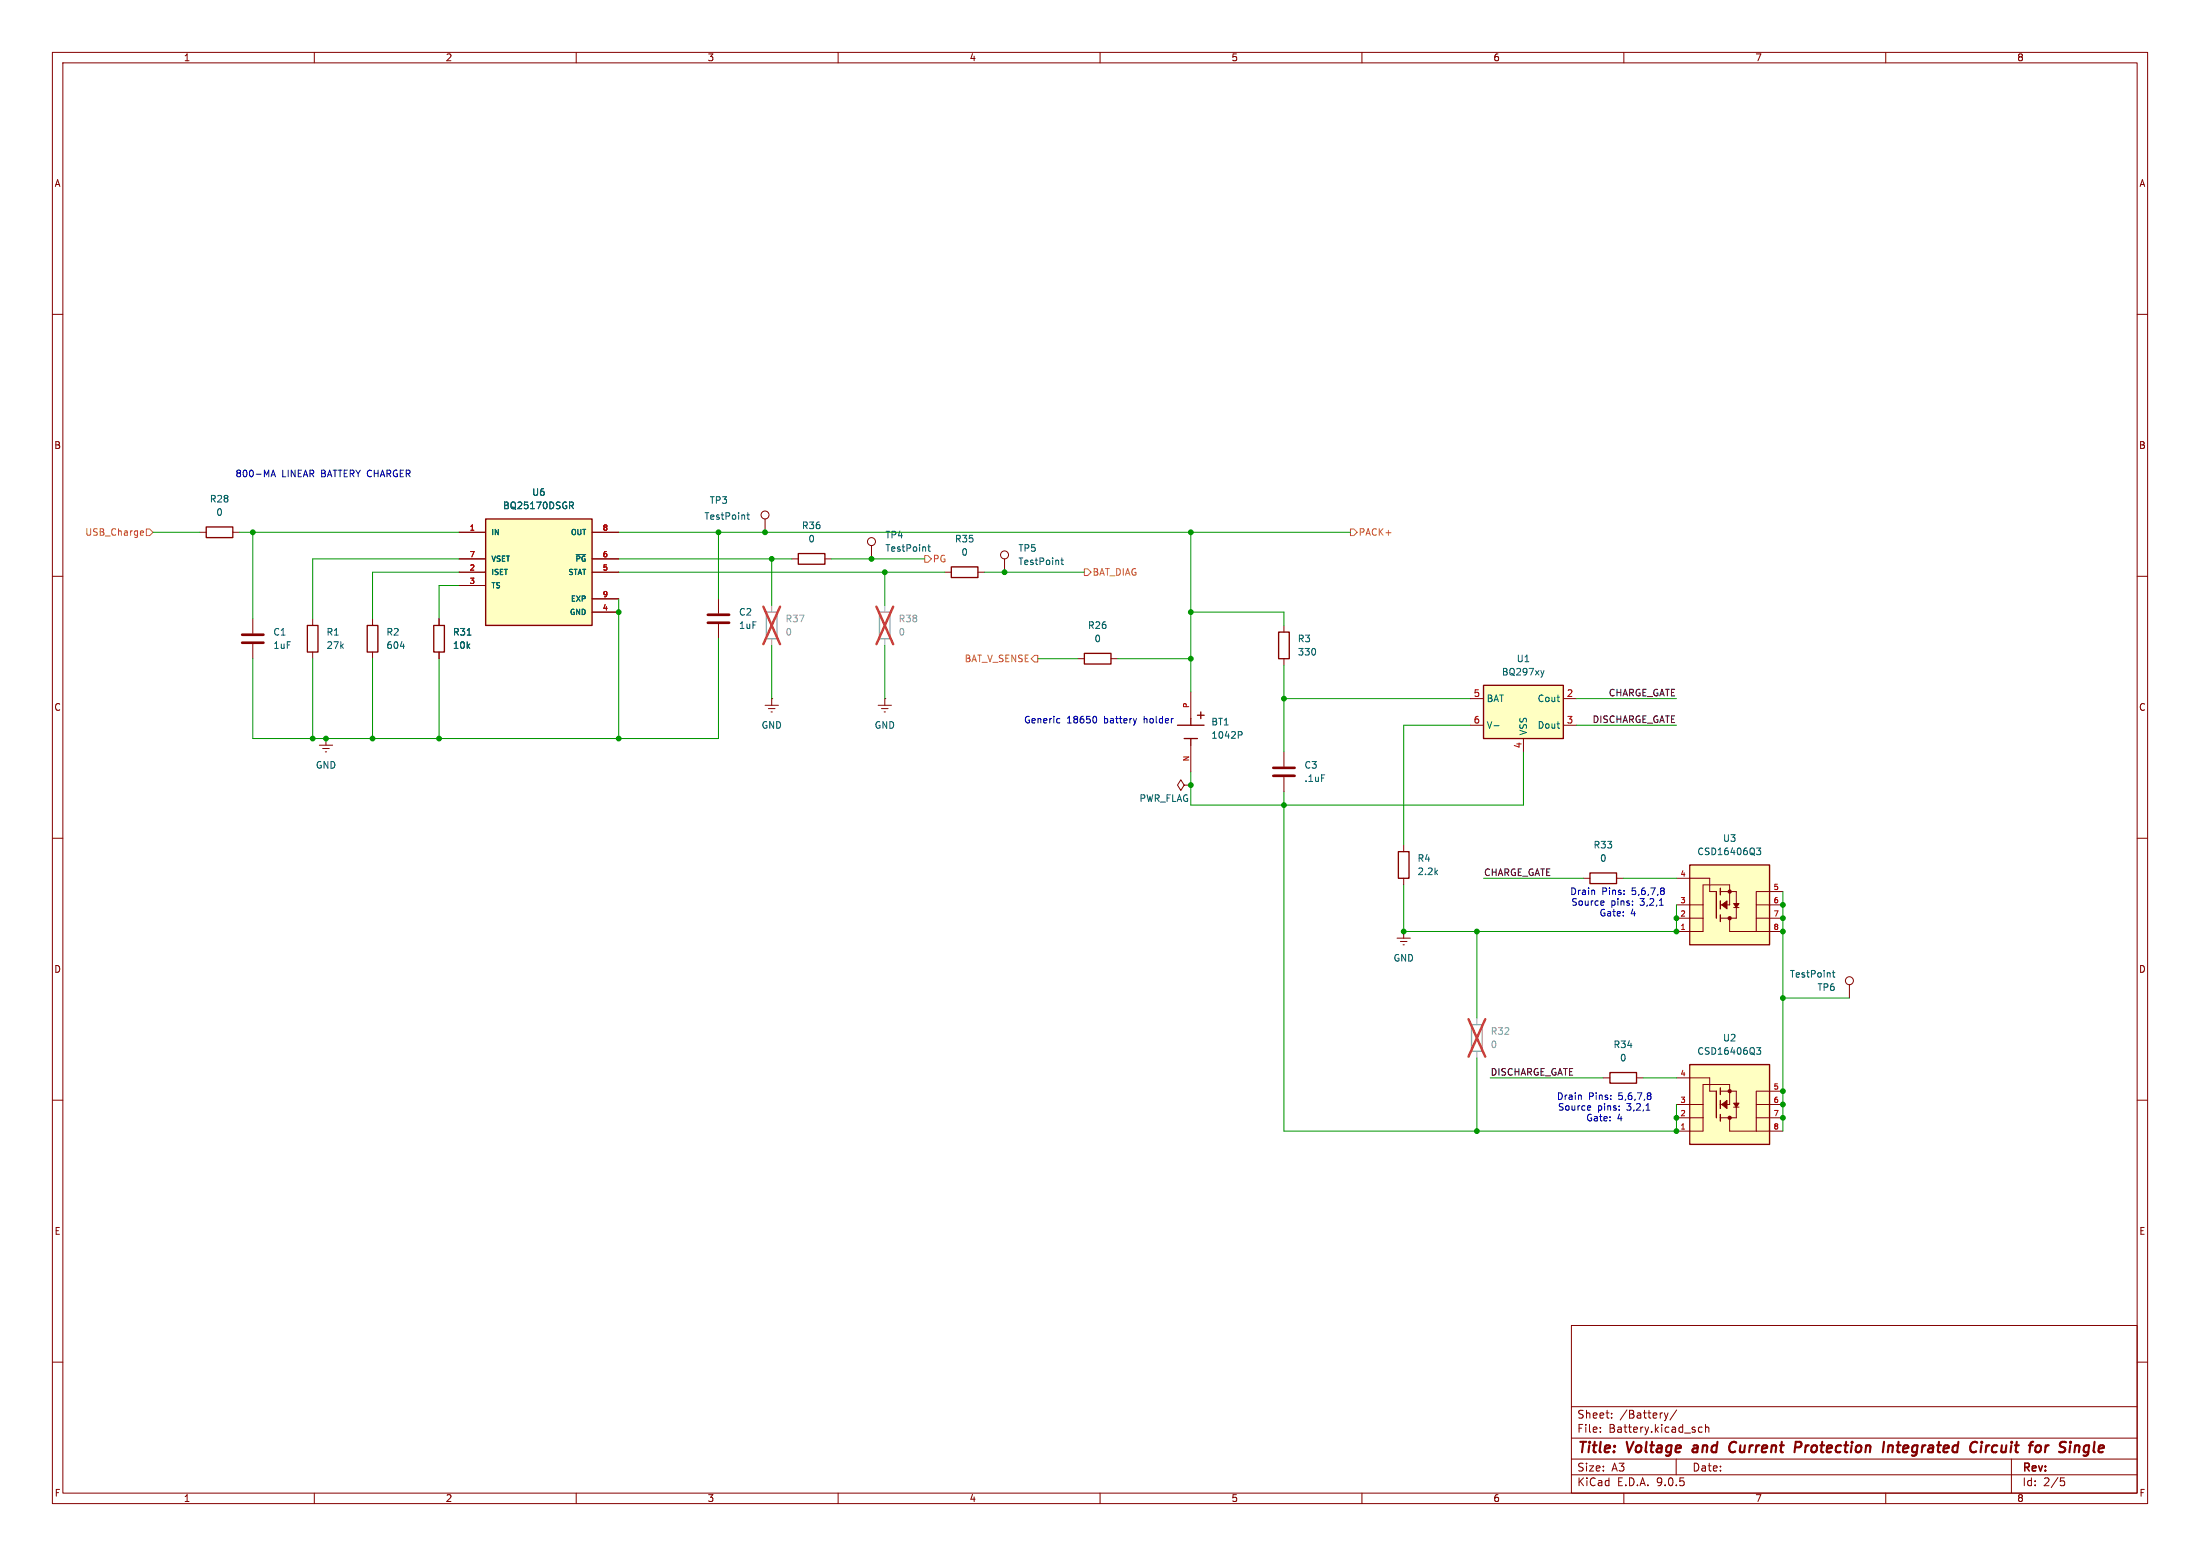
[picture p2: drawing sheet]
<svg xmlns="http://www.w3.org/2000/svg" width="420mm" height="297mm" viewBox="0 0 420 297" stroke-linecap="round" stroke-linejoin="round" font-family="sans-serif">
<g fill="none" stroke="#840000" stroke-width=".19">
<path d="M10 10h400v277h-400zM12 12h396v273h-396zM60 10v2M110 10v2M160 10v2M210 10v2M260 10v2M310 10v2M360 10v2M10 60h2M408 60h2M10 110h2"/>
<path d="M408 110h2M10 160h2M408 160h2M10 210h2M408 210h2M300 253h108v32h-108zM10 260h2M300 278.5h108M300 274.5h108M300 268.5h108M305.5 273.2v.2M305.5 272.5v.1"/>
<path d="M307.7 270.5v.2M307.7 269.8v.1M317.7 269.7l.4 1M318.1 270.7l-.4 .5M318.4 269.7l-.3 1M320 278.5v3M320.1 269.1l-1.3 1.9M324.9 272.5l-.4-.1-.3 .3 .2 .6h.5M325.6 272.5l.2-.1 .4 .1v.9M325.6 271.9v1.5M384 278.5v6.5M408 260h2"/>
<path d="M60 285v2M110 285v2M160 285v2M210 285v2M260 285v2M300 281.5h108M310 285v2M360 285v2M393.4 282.1h.7M393.5 282.7h.4l.3 .2-.2 .6-.5 .1"/>
</g>
<g fill="none" stroke="#840000" stroke-width=".4">
<path d="M323.2 276.5l-.1 .4 .2 .3M330.2 276.7a.63 .63 0 0 0 1 .4M331.1 275.2a.88 .88 0 0 0-1 .9M342.8 275.2l1 .1a.58 .58 0 0 1-.3 1h-.8M360.5 276.1a.49 .49 0 0 1 .9 .1l-.2 1M360.5 275.9l-.1 1.3M377.4 275.3l.1 .1M378.3 275.9l-.2 1.3M378.3 275.2v.2M379.2 275.9l-.2 1.3M379.6 275.9l-.4 .4M390.5 275.9l-.1 1.3"/>
<path d="M391.1 275.9l-.4 .1-.2 .3M397.7 277.8l.5 .1M398.3 275.9l-.5 .4v.5l.3 .4"/>
</g>
<path d="M283.2 130.8h15.2v10.2h-15.2z" fill="#ffffc2"/>
<g fill="none" stroke="#840000" stroke-width=".25">
<path d="M39.4 100.6h5v2h-5zM58.7 119.4h2v5.1h-2zM70.1 119.4h2v5.1h-2zM82.8 119.4h2v5.1h-2zM224.8 138.4h5.1M227.3 137.2v1.2M228.6 136.5h1.3M229.2 135.9v1.3M244.1 120.7h2v5h-2zM283.2 130.8h15.2v10.2h-15.2zM226.1 141h2.5M227.3 141v1.2"/>
<path d="M267 162.6h2v5h-2zM303.5 166.6h5.1v2.1h-5.1z"/>
</g>
<g fill="none" stroke="#840000" stroke-width=".19">
<path d="M38.1 101.6h1.3M44.4 101.6h1.3M48.3 118.1v2.8M59.7 118.1v1.3M71.1 118.1v1.3M83.8 118.1v1.3M245.1 119.4v1.3M48.3 122.9v2.8M59.7 124.5v1.2M71.1 124.5v1.2M83.8 124.5v1.2M227.3 132.1v5.1"/>
<path d="M245.1 125.7v1.3M280.7 133.4h2.5M280.7 138.4h2.5M298.4 133.4h2.6M298.4 138.4h2.6M226.1 149.9l-.7-1.1-.6 1.1 .6 1 .7-1h1.2M227.3 149.9h.1M227.3 142.2v5.1M290.8 141v2.5M266.7 179.1h2.5M267.3 179.7h1.3M268 177.8h.1"/>
<path d="M268 161.3v1.3M268 167.6v1.3M268 177.8v1.3M302.3 167.6h1.2M308.6 167.6h1.3M267.8 180.3h.3"/>
</g>
<path d="M76.4 123.3h.8M89.2 121.2h.7M236.4 139.6h.5l.2 .3-.1 .3-.6 .1M285.2 138.5h1M294.8 128l-.3 .8" fill="none" stroke="#006464" stroke-width=".19"/>
<path d="M46.2 121.2h4.1M46.2 122.7h4.1" fill="none" stroke="#840000" stroke-width=".51"/>
<path d="M92.7 99.1h20.3v20.3h-20.3z" fill="#ffffc2"/>
<path d="M92.7 99.1h20.3v20.3h-20.3z" fill="none" stroke="#840000" stroke-width=".25"/>
<path d="M87.6 101.6h5.1M87.6 106.7h5.1M87.6 109.2h5.1M87.6 111.8h5.1M113 101.6h5.1M113 106.7h5.1M113 109.2h5.1M113 114.3h5.1M113 116.8h5.1M245.1 143.5v2.8M245.1 148.3v2.8" fill="none" stroke="#840000" stroke-width=".19"/>
<path d="M108.7 95.8h.5l.3 .3-.2 .3-.6 .1M109 96.5l.5 .6M110 105.8h1.8" fill="none" stroke="#006464" stroke-width=".19"/>
<path d="M243.1 146.6h4M243.1 148.1h4" fill="none" stroke="#840000" stroke-width=".51"/>
<path d="M322.6 165.1h15.2v15.2h-15.2z" fill="#ffffc2"/>
<g fill="none" stroke="#840000" stroke-width=".19">
<path d="M166.4 104.1v2.6M61 142.2h2.5M61.6 142.9h1.3M62.1 143.5h.3M62.2 141h.1M62.2 141v1.2M320 175.3h5.1M320 167.6h6.4v2.6h1.3M320 172.7h5.1M328.4 172.7h1.8v-3.8h-5.1v8.9h-5.1M328.4 170.2h3.1v5.1h-3.1M330.2 175.3v2.5h10.2"/>
<path d="M331 173.2h1M335.3 175.3h5.1M335.3 172.7h5.1M340.4 170.2h-5.1v7.6M306.1 205.7h1.2M312.4 205.7h1.3"/>
<circle cx="166.4" cy="103.4" r=".76"/>
</g>
<path d="M322.6 165.1h15.2v15.2h-15.2zM327.7 170.2v5.1M328.4 169.5v1.3M328.4 172v1.5M328.4 174.6v1.3M307.3 204.7h5.1v2.1h-5.1z" fill="none" stroke="#840000" stroke-width=".25"/>
<g fill="#840000" stroke="#840000" stroke-width=".19">
<path d="M328.7 172.7l1-.7v1.5z"/>
<path d="M331 172.5h1l-.5 .7z"/>
</g>
<g fill="none" stroke="#840000" stroke-width=".41">
<circle cx="330.2" cy="170.2" r=".2"/>
<circle cx="330.2" cy="175.3" r=".2"/>
</g>
<path d="M177.1 104.4h.5M177.3 104v1l.3 .2M335.3 161.9h.8l-.4 .5 .4 .1v.5l-.2 .1h-.5" fill="none" stroke="#006464" stroke-width=".19"/>
<path d="M280.9 195.6h2.1v5.1h-2.1z" fill="none" stroke="#a1a1a1" stroke-width=".25"/>
<path d="M281.9 194.3v1.3M281.9 200.7v1.2" fill="none" stroke="#a1a1a1" stroke-width=".19"/>
<path d="M280.3 194.5l3.2 7.2M283.5 194.5l-3.2 7.2" fill="none" stroke="#e12e31" stroke-width=".46"/>
<path d="M322.6 203.2h15.2v15.2h-15.2z" fill="#ffffc2"/>
<g fill="none" stroke="#840000" stroke-width=".19">
<path d="M146 99.1v2.5M83.8 118.1v1.3M87.6 106.7h5.1M87.6 109.2h5.1M87.6 101.6h5.1M87.6 111.8h5.1M113 106.7h5.1M113 109.2h5.1M113 101.6h5.1M113 114.3h5.1M113 116.8h5.1M137.2 114.3v2.8"/>
<path d="M137.2 119.1v2.8M151.1 106.7h1.3M157.5 106.7h1.2M180.3 109.2h1.3M186.7 109.2h1.3M191.8 106.7v2.5M83.8 124.5v1.2M146 134.6h2.6M146.7 135.3h1.3M147.2 135.9h.2M147.3 133.4h.1M147.3 133.4v1.2"/>
<path d="M167.6 134.6h2.6M168.3 135.3h1.2M168.8 135.9h.2M168.9 133.4h.1M168.9 133.4v1.2M205.7 125.7h1.3M212.1 125.7h1.3M353.1 188v2.5M320 213.4h5.1M320 205.7h6.4v2.6h1.3M320 210.8h5.1M328.4 210.8h1.8v-3.8h-5.1v8.9h-5.1"/>
<path d="M328.4 208.3h3.1v5.1h-3.1M330.2 213.4v2.5h10.2M331 211.3h1M335.3 213.4h5.1M335.3 210.8h5.1M340.4 208.3h-5.1v7.6"/>
<circle cx="146" cy="98.3" r=".76"/>
<circle cx="191.8" cy="105.9" r=".76"/>
<circle cx="353.1" cy="187.2" r=".76"/>
</g>
<path d="M152.4 105.7h5.1v2h-5.1zM181.6 108.2h5.1v2h-5.1zM207 124.7h5.1v2h-5.1zM322.6 203.2h15.2v15.2h-15.2zM327.7 208.3v5.1M328.4 207.6v1.3M328.4 210.1v1.5M328.4 212.7v1.3" fill="none" stroke="#840000" stroke-width=".25"/>
<g fill="#840000" stroke="#840000" stroke-width=".19">
<path d="M328.7 210.8l1-.7v1.5z"/>
<path d="M331 210.6h1l-.5 .7z"/>
</g>
<g fill="none" stroke="#840000" stroke-width=".41">
<circle cx="330.2" cy="208.3" r=".2"/>
<circle cx="330.2" cy="213.4" r=".2"/>
</g>
<path d="M108.7 95.8h.5l.3 .3-.2 .3-.6 .1M109 96.5l.5 .6M142.6 98.3h.5M142.8 97.9v1.1l.3 .1M110 105.8h1.8M202.5 106.9h.5M202.7 106.5v1.1l.3 .2M89.2 121.2h.7M335.3 200h.8l-.4 .5 .4 .1v.5l-.2 .1h-.5M349.8 185.7h.5M350 185.2v1.1l.3 .2" fill="none" stroke="#006464" stroke-width=".19"/>
<path d="M146.3 116.8h2v5.1h-2zM167.9 116.8h2v5.1h-2z" fill="none" stroke="#a1a1a1" stroke-width=".25"/>
<path d="M147.3 115.6v1.2M168.9 115.6v1.2M147.3 121.9v1.3M168.9 121.9v1.3" fill="none" stroke="#a1a1a1" stroke-width=".19"/>
<path d="M145.7 115.8l3.2 7.2M148.9 115.8l-3.2 7.2M167.3 115.8l3.2 7.2M170.5 115.8l-3.2 7.2" fill="none" stroke="#e12e31" stroke-width=".46"/>
<path d="M135.1 117.3h4.1M135.1 118.9h4.1" fill="none" stroke="#840000" stroke-width=".51"/>
<path d="M27 101.3l.3 .1 .1 .2-.6 .2M27.3 102.1l-.3 .1M27.9 101h.7l.6 .6-.6 .6h-.7zM176.5 106h.7l.6 .7-.6 .6h-.7zM207 108.6h.6l.7 .6-.7 .7h-.6zM257.8 101h.6l.7 .6-.7 .6h-.6zM197.5 125.1h.6v1.3h-.6l-.7-.7z" fill="none" stroke="#ff7100" stroke-width=".19"/>
<g fill="none" stroke="#009600" stroke-width=".19">
<path d="M29.2 101.6h8.9M45.7 101.6h41.9M48.3 101.6v16.5M87.6 109.2h-16.5v8.9M87.6 106.7h-27.9v11.4M87.6 111.8h-3.8v6.3M118.1 101.6h139.7M118.1 109.2h62.2M118.1 106.7h33M118.1 114.3v26.7M137.2 101.6v12.7M147.3 106.7v8.9"/>
<path d="M158.7 106.7h17.8M168.9 109.2v6.4M188 109.2h19M227.3 116.8h17.8v2.6M227.3 101.6v30.5M59.7 125.7v15.3M71.1 125.7v15.3M83.8 125.7v15.3M137.2 121.9v19.1h-88.9v-15.3M147.3 123.2v10.2M168.9 123.2v10.2M198.1 125.7h7.6"/>
<path d="M213.4 125.7h13.9M245.1 127v16.5M245.1 133.4h35.6M280.7 138.4h-12.7v22.9M301 133.4h19M301 138.4h19M245.1 151.1v64.8h74.9v-5.1M290.8 143.5v10.2h-63.5v-6.4M268 168.9v8.9h52v-5.1M281.9 177.8v16.5M283.2 167.6h19.1M309.9 167.6h10.1"/>
<path d="M340.4 170.2v45.7M340.4 190.5h12.7M281.9 201.9v14M284.5 205.7h21.6M313.7 205.7h6.3"/>
</g>
<g fill="none" stroke="#0000c2" stroke-width=".19">
<path d="M51.7 91l.5-1.3 .4 1.3M51.9 90.6h.6M202 137.2h.3M202.3 137.9l-.3 .1M209 136.7a.79 .79 0 0 1 0 1.3M217 137.2l-.3 .8M304.4 170v.8M306 171.9l.2 .4-.6 .1M306.1 172.7l-.1 .1M316.8 172.8h.7M317.5 169.5l.2 .2-.2 .3 .2 .3v.2l-.2 .3M301.8 209.1l.1 .8"/>
<path d="M303.5 211.1l.2 .3-.6 .1M303.6 211.9h-.1M314.2 211.9h.8M314.9 208.6l.3 .2-.3 .3 .3 .3v.2l-.3 .3"/>
</g>
<g fill="#009600" stroke="#009600" stroke-width=".19">
<circle cx="48.3" cy="101.6" r=".46"/>
<circle cx="59.7" cy="141" r=".46"/>
<circle cx="62.2" cy="141" r=".46"/>
<circle cx="71.1" cy="141" r=".46"/>
<circle cx="83.8" cy="141" r=".46"/>
<circle cx="245.1" cy="153.7" r=".46"/>
<circle cx="227.3" cy="125.7" r=".46"/>
<circle cx="245.1" cy="133.4" r=".46"/>
<circle cx="227.3" cy="116.8" r=".46"/>
<circle cx="227.3" cy="149.9" r=".46"/>
<circle cx="268" cy="177.8" r=".46"/>
<circle cx="281.9" cy="177.8" r=".46"/>
<circle cx="340.4" cy="172.7" r=".46"/>
<circle cx="340.4" cy="175.3" r=".46"/>
<circle cx="340.4" cy="177.8" r=".46"/>
<circle cx="320" cy="177.8" r=".46"/>
<circle cx="320" cy="175.3" r=".46"/>
<circle cx="340.4" cy="208.3" r=".46"/>
<circle cx="340.4" cy="210.8" r=".46"/>
<circle cx="340.4" cy="213.4" r=".46"/>
<circle cx="281.9" cy="215.9" r=".46"/>
<circle cx="320" cy="213.4" r=".46"/>
<circle cx="320" cy="215.9" r=".46"/>
<circle cx="340.4" cy="190.5" r=".46"/>
<circle cx="227.3" cy="101.6" r=".46"/>
<circle cx="146" cy="101.6" r=".46"/>
<circle cx="166.4" cy="106.7" r=".46"/>
<circle cx="147.3" cy="106.7" r=".46"/>
<circle cx="118.1" cy="141" r=".46"/>
<circle cx="118.1" cy="116.8" r=".46"/>
<circle cx="137.2" cy="101.6" r=".46"/>
<circle cx="191.8" cy="109.2" r=".46"/>
<circle cx="168.9" cy="109.2" r=".46"/>
</g>
<g font-size="2.8" fill="#840000">
<text x="301" y="277.9">Title:</text>
<text x="310.6" y="277.9">Voltage</text>
<text x="324" y="277.9">and</text>
<text x="331.8" y="277.9">Current</text>
<text x="345" y="277.9">Protection</text>
<text x="362.7" y="277.9">Integrated</text>
<text x="380.2" y="277.9">Circuit</text>
<text x="392.3" y="277.9">for</text>
<text x="398.8" y="277.9">Single</text>
</g>
<g font-size="2.1" fill="#840000">
<text x="301" y="273.7">File:</text>
<text x="301" y="271">Sheet:</text>
<text x="307.1" y="273.7">Battery.kicad_sch</text>
<text x="309.2" y="271">/Battery/</text>
<text x="301" y="281.1">Size:</text>
<text x="307.6" y="281.1">A3</text>
<text x="323" y="281.1">Date:</text>
<text x="386" y="281.3">Rev:</text>
<text x="301" y="283.9">KiCad</text>
<text x="308.7" y="283.9">E.D.A.</text>
<text x="316.3" y="283.9">9.0.5</text>
<text x="386" y="283.9">Id:</text>
<text x="390.1" y="283.9">2/5</text>
</g>
<g font-size="1.8" fill="#840000">
<text x="35" y="11.9">1</text>
<text x="85" y="11.9">2</text>
<text x="135" y="11.9">3</text>
<text x="185" y="11.9">4</text>
<text x="235" y="11.9">5</text>
<text x="285" y="11.9">6</text>
<text x="335" y="11.9">7</text>
<text x="385" y="11.9">8</text>
<text x="10.3" y="35.9">A</text>
<text x="408.3" y="35.9">A</text>
<text x="10.3" y="85.9">B</text>
<text x="408.2" y="85.9">B</text>
<text x="10.3" y="135.9">C</text>
<text x="408.2" y="135.9">C</text>
<text x="10.3" y="185.9">D</text>
<text x="408.2" y="185.9">D</text>
<text x="10.3" y="235.9">E</text>
<text x="408.3" y="235.9">E</text>
<text x="10.3" y="285.9">F</text>
<text x="35" y="286.9">1</text>
<text x="85" y="286.9">2</text>
<text x="135" y="286.9">3</text>
<text x="185" y="286.9">4</text>
<text x="235" y="286.9">5</text>
<text x="285" y="286.9">6</text>
<text x="335" y="286.9">7</text>
<text x="385" y="286.9">8</text>
<text x="408.3" y="285.9">F</text>
</g>
<g font-size="1.8" fill="#0000c2">
<text x="44.9" y="91.3">800-MA</text>
<text x="53.8" y="91.3">LINEAR</text>
<text x="61.4" y="91.3">BATTERY CHARGER</text>
<text x="195.4" y="138.3">Generic</text>
<text x="203.6" y="138.3">18650</text>
<text x="210.9" y="138.3">battery</text>
<text x="218.6" y="138.3">holder</text>
<text x="299.7" y="171">Drain</text>
<text x="299.9" y="173.1">Source</text>
<text x="305.8" y="171">Pins:</text>
<text x="307.5" y="173.1">pins:</text>
<text x="311.6" y="171">5,6,7,8</text>
<text x="313.2" y="173.1">3,2,1</text>
<text x="305.3" y="175.1">Gate:</text>
<text x="311.3" y="175.1">4</text>
<text x="297.1" y="210.2">Drain</text>
<text x="297.3" y="212.2">Source</text>
<text x="302.7" y="214.2">Gate:</text>
<text x="303.3" y="210.2">Pins:</text>
<text x="305" y="212.2">pins:</text>
<text x="308.7" y="214.2">4</text>
<text x="309.1" y="210.2">5,6,7,8</text>
<text x="310.7" y="212.2">3,2,1</text>
</g>
<g font-size="1.8" fill="#006464">
<text x="101.5" y="94.8">U6</text>
<text x="40" y="96.1">R28</text>
<text x="41.2" y="98.7">0</text>
<text x="95.9" y="97.4">BQ25170DSGR</text>
<text x="134.4" y="99.4">TestPoint</text>
<text x="135.4" y="96.4">TP3</text>
<text x="153" y="101.2">R36</text>
<text x="154.2" y="103.7">0</text>
<text x="168.9" y="103">TP4</text>
<text x="168.9" y="105.5">TestPoint</text>
<text x="182.2" y="103.7">R35</text>
<text x="183.4" y="106.3">0</text>
<text x="194.3" y="105.5">TP5</text>
<text x="194.3" y="108.1">TestPoint</text>
<text x="141" y="117.7">C2</text>
<text x="52.1" y="121.5">C1</text>
<text x="52.1" y="124.1">1uF</text>
<text x="62.2" y="121.5">R1</text>
<text x="62.2" y="124.1">27k</text>
<text x="73.7" y="121.5">R2</text>
<text x="73.7" y="124.1">604</text>
<text x="86.4" y="124.1">10k</text>
<text x="86.4" y="121.5">R31</text>
<text x="141" y="120.2">1uF</text>
<text x="207.6" y="120.2">R26</text>
<text x="208.8" y="122.8">0</text>
<text x="247.7" y="122.8">R3</text>
<text x="247.7" y="125.3">330</text>
<text x="286.6" y="129.1">BQ297xy</text>
<text x="289.5" y="126.6">U1</text>
<text x="283.7" y="134.2">BAT</text>
<text x="293.4" y="134.2">Cout</text>
<text x="145.3" y="139.3">GND</text>
<text x="166.9" y="139.3">GND</text>
<text x="231.1" y="138.7">BT1</text>
<text x="231.1" y="141.2">1042P</text>
<text x="283.7" y="139.3">V-</text>
<text x="291.7" y="140.5" transform="rotate(-90 291.7 140.5)">VSS</text>
<text x="293.4" y="139.3">Dout</text>
<text x="60.2" y="146.9">GND</text>
<text x="248.9" y="146.9">C3</text>
<text x="248.9" y="149.5">.1uF</text>
<text x="217.4" y="153.3">PWR_FLAG</text>
<text x="328.8" y="160.9">U3</text>
<text x="270.5" y="164.7">R4</text>
<text x="270.5" y="167.2">2.2k</text>
<text x="304.1" y="162.2">R33</text>
<text x="305.4" y="164.7">0</text>
<text x="323.9" y="163.4">CSD16406Q3</text>
<text x="265.9" y="183.7">GND</text>
<text x="341.6" y="186.8">TestPoint</text>
<text x="346.9" y="189.3">TP6</text>
<text x="307.9" y="200.3">R34</text>
<text x="309.2" y="202.8">0</text>
<text x="323.9" y="201.5">CSD16406Q3</text>
<text x="328.8" y="199">U2</text>
</g>
<g font-size="1.8" fill="#ff7100">
<text x="16.2" y="102.5">USB_Charge</text>
<text x="178" y="107.5">PG</text>
<text x="259.3" y="102.5">PACK+</text>
<text x="208.5" y="110.1">BAT_DIAG</text>
<text x="184.1" y="126.6">BAT_V_SENSE</text>
</g>
<g font-size="1.8" fill="#989898">
<text x="149.9" y="119">R37</text>
<text x="171.5" y="119">R38</text>
<text x="149.9" y="121.5">0</text>
<text x="171.5" y="121.5">0</text>
<text x="284.5" y="197.7">R32</text>
<text x="284.5" y="200.3">0</text>
</g>
<g font-size="1.8" fill="#a90000">
<text x="281.2" y="133.1">5</text>
<text x="299" y="133.1">2</text>
<text x="281.2" y="138.2">6</text>
<text x="290.6" y="142.9" transform="rotate(-90 290.6 142.9)">4</text>
<text x="299" y="138.2">3</text>
</g>
<g font-size="1.8" fill="#0f0f0f">
<text x="307" y="133">CHARGE_GATE</text>
<text x="303.9" y="138.1">DISCHARGE_GATE</text>
<text x="283.2" y="167.3">CHARGE_GATE</text>
<text x="284.5" y="205.4">DISCHARGE_GATE</text>
</g>
<g font-size="1.4" fill="#a90000">
<text x="89.6" y="101.3">1</text>
<text x="115" y="101.3">8</text>
<text x="89.6" y="106.4">7</text>
<text x="115" y="106.4">6</text>
<text x="89.6" y="109">2</text>
<text x="89.6" y="111.5">3</text>
<text x="115" y="109">5</text>
<text x="115" y="114">9</text>
<text x="115" y="116.6">4</text>
<text x="227.1" y="135.3" transform="rotate(-90 227.1 135.3)">P</text>
<text x="227.1" y="145.4" transform="rotate(-90 227.1 145.4)">N</text>
<text x="320.7" y="167.4">4</text>
<text x="320.7" y="172.5">3</text>
<text x="338.5" y="172.5">6</text>
<text x="338.5" y="169.9">5</text>
<text x="320.7" y="177.5">1</text>
<text x="320.7" y="175">2</text>
<text x="338.5" y="177.5">8</text>
<text x="338.5" y="175">7</text>
<text x="320.7" y="205.5">4</text>
<text x="338.5" y="208">5</text>
<text x="320.7" y="215.6">1</text>
<text x="320.7" y="213.1">2</text>
<text x="320.7" y="210.6">3</text>
<text x="338.5" y="215.6">8</text>
<text x="338.5" y="213.1">7</text>
<text x="338.5" y="210.6">6</text>
</g>
<g font-size="1.4" fill="#006464">
<text x="93.7" y="102.3">IN</text>
<text x="93.7" y="107.4">VSET</text>
<text x="108.9" y="102.3">OUT</text>
<text x="109.7" y="107.4">~{PG}</text>
<text x="93.7" y="110">ISET</text>
<text x="93.7" y="112.5">TS</text>
<text x="108.4" y="110">STAT</text>
<text x="108.7" y="117.6">GND</text>
<text x="108.9" y="115">EXP</text>
</g>
</svg>
